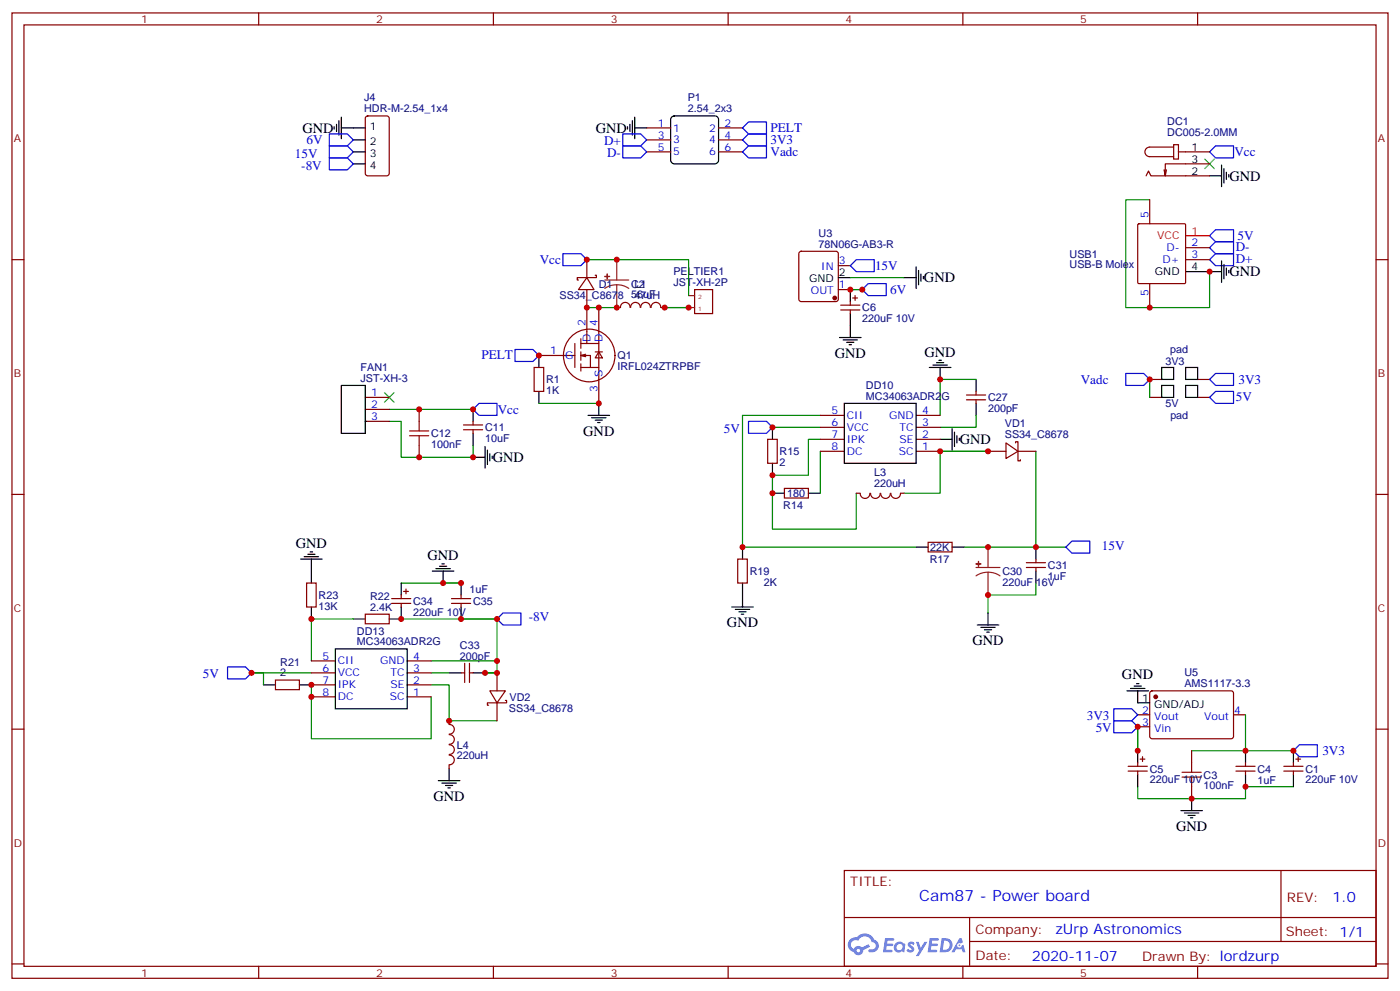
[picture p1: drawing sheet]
<svg xmlns="http://www.w3.org/2000/svg" width="412mm" height="292mm" viewBox="0 0 412 292" stroke-linecap="round" stroke-linejoin="round" font-family="sans-serif">
<g fill="none" stroke="#870000" stroke-width=".35">
<path d="M3.5 3.8h405.4v284.3h-405.4zM7.1 7.3h398.2v277.3h-398.2zM76.2 3.8v3.5M145.3 3.8v3.5M214.5 3.8v3.5M283.6 3.8v3.5M352.8 3.8v3.5M3.5 76.5h3.6M405.3 76.5h3.6M3.5 145.6h3.6M405.3 145.6h3.6M3.5 214.8h3.6"/>
<path d="M405.3 214.8h3.6M248.7 256.4h156.6v28.2h-156.6zM377.3 256.4v20.9M248.7 270.2h156.5M285.6 277.3h119.6M285.6 270.2v14.2M3.5 283.9h3.6M76.2 284.6v3.5M145.3 284.6v3.5M214.5 284.6v3.5M283.6 284.6v3.5M352.8 284.6v3.5"/>
<path d="M405.3 283.9h3.6"/>
</g>
<g fill="#5487ff">
<path d="M267.7 277.6a1.22 1.22 0 0 1 1.7 .2l-.4 .6a.47 .47 0 0 0-.3-.4 .47 .47 0 0 0-.5 .2l.1 .2a1.14 1.14 0 0 1 .8 1.8 1.14 1.14 0 0 1-1.9 0l-.2-.2 .5-.6 .7 .5a.29 .29 0 0 0 .3-.3 .29 .29 0 0 0-.2-.3 1.04 1.04 0 0 1-.6-1.7z"/>
<path d="M260.7 276.3h2.4l.3 .2-.2 .5-1.8 .1-.1 .8h1.5l.3 .4-.3 .4h-1.6l-.2 1.1h1.7l.2 .3-.2 .3-2.6 .1z"/>
<path d="M273.8 276.3h2.4l.3 .2-.1 .5-1.8 .1-.2 .8h1.6l.3 .4-.4 .4h-1.6l-.1 1.1h1.7l.2 .3-.2 .3-2.6 .1z"/>
<path d="M282.6 276.3h.7l.3 1.3-.6 .3a.69 .69 0 0 0-1 .3 .69 .69 0 0 0 .4 .9 .69 .69 0 0 0 .9-.6l.5-.2 .6 2.2h-.8l-.2-.9h-1.8l-.5 .9h-.8z"/>
<path d="M269.8 277.4h.8l.6 1.8 1.1-1.8h.9l-2.6 4.2h-.8l.9-1.5z"/>
<path d="M277.4 276.3l-.6 4.2h1.3a2.11 2.11 0 0 0 2.5-2.1 2.11 2.11 0 0 0-2.5-2.1zM278.1 277.1a1.39 1.39 0 0 1 1.7 1.4 1.39 1.39 0 0 1-1.8 1.3h-.3z"/>
<path d="M263.7 277.9a1.54 1.54 0 0 0-.1 2.2 1.54 1.54 0 0 0 2.2 .1l.6 .3 .3-2.3-.2-.3h-.4a1.49 1.49 0 0 0-2.4 0zM264 278.9a.94 .94 0 0 1 1.8 0 .94 .94 0 0 1-1.8 0z"/>
<path d="M250.4 276.7a2.18 2.18 0 0 0 1.1 3.7 1.44 1.44 0 0 0 1.6 .9 1.44 1.44 0 0 0 1.2-1.4l2-1.1-.5-.7-1.9 1a1.47 1.47 0 0 0-2.4 .4 1.39 1.39 0 0 1-.7-1.9 1.39 1.39 0 0 1 2-.5 2.12 2.12 0 0 1 2.2-1.3 2.12 2.12 0 0 1 1.9 1.7 1.14 1.14 0 0 1 1.1 1.4 1.14 1.14 0 0 1-1.7 .7 .43 .43 0 0 0-.5 .4 .43 .43 0 0 0 .4 .5 1.98 1.98 0 0 0 2.5-1.2 1.98 1.98 0 0 0-1.2-2.6 3.1 3.1 0 0 0-5.3-.6l-.9 .1zM252.3 280a.55 .55 0 0 1 1.1 0 .55 .55 0 0 1-1.1 0z"/>
<circle cx="282.6" cy="278.4" r=".26"/>
</g>
<g fill="none" stroke="#000" stroke-width=".35">
<path d="M98.4 37.3v.7M99.1 36.6v2.1M99.8 35.6v4.2M100.5 37.7h7.1M100.5 34.5v6.4M184.9 37.3v.7M185.6 36.6v2.1M186.3 35.6v4.2M187 37.7h3.5M187 34.5v6.4M197.8 34.6l.8-.5h12l.6 .3 .5 .8v12l-.3 .6-.8 .5h-12l-.6-.3-.4-.8v-12zM104.1 41.2h3.5"/>
<path d="M104.1 44.7h3.5M104.1 48.3h3.5M356.3 51.8h3.5M359.8 48.6v6.4M360.5 49.7v4.2M361.2 50.7v2.1M361.9 51.4v.7M269.9 78.6v6.3M270.6 79.7v4.2M359.8 76.8v6.4M360.5 77.9v4.2M361.2 79v2.1"/>
<path d="M361.9 79.7v.7M246.9 81.8h3.6M247.3 99.4h6.3M250.5 85.3v3.5M250.5 92.4v7M266.3 81.8h3.6M271.3 80.7v2.1M272 81.4v.7M349.2 80h10.6M100.5 113.5h7.1v14.1h-7.1zM158.7 104.7v3.5M158.7 115.3v3.5"/>
<path d="M176.4 118.8v3.5M248.4 100.1h4.2M248.7 118.8h21.2v17.7h-21.2zM249.4 100.8h2.1M250.1 101.5h.7M273.8 108.2h6.3M274.8 107.5h4.2M275.9 106.8h2.1M276.6 106.1h.7M276.9 108.2v3.6M287.5 111.8v3.5M287.5 118.8v3.5"/>
<path d="M342.2 108.2h3.5v3.6h-3.5zM342.2 113.5h3.5v3.6h-3.5zM349.2 108.2h3.6v3.6h-3.6zM349.2 113.5h3.6v3.6h-3.6zM139.3 120.6v3.5M139.3 127.6v3.6M139.3 134.7h3.6M142.9 131.5v6.4M143.6 132.6v4.2M144.3 133.6v2.1M145 134.3v.7M173.2 122.3h6.4"/>
<path d="M174.3 123h4.2M175.3 123.8h2.1M176 124.5h.7M227.5 125.9v3.5M227.5 136.5v3.5M276.9 129.4h3.6M280.5 126.2v6.4M281.2 127.3v4.2M281.9 128.3v2.2M282.6 129v.8M227.5 145.3h3.6M238.1 145.3h3.6"/>
<path d="M88.5 164.7h6.4M89.6 164h4.2M90.7 163.3h2.1M91.4 162.6h.7M91.7 164.7v7M91.7 178.8v3.5M118.2 178.8v3.5h-3.5M118.2 171.7v3.6M127.4 168.2h6.3M128.4 167.5h4.2M129.5 166.8h2.1M130.2 166.1h.7"/>
<path d="M130.5 168.2v3.5M135.8 171.7v3.6M135.8 178.8v3.5M215.5 178.8h6.4M216.6 179.5h4.2M218.7 161.1v3.6M218.7 171.7v7.1M269.9 161.1h3.5M280.5 161.1h3.5M305.2 161.1v3.6M305.2 168.2v3.5M98.8 191.1h21.1v17.7h-21.1z"/>
<path d="M104.1 182.3h3.5M132.3 198.2h3.5M139.3 198.2h3.6M217.7 180.2h2.1M218.4 180.9h.7M287.9 184.1h6.3M288.9 184.8h4.3M290 185.5h2.1M290.7 186.2h.7M291 180.6v3.5M77.6 201.7h3.5M88.2 201.7h3.5"/>
<path d="M332 203.5h6.3M333 202.8h4.3M334.1 202.1h2.1M334.8 201.4h.7M335.1 203.5v3.5h3.6M129.1 229.9h6.4M130.2 230.6h4.2M131.2 231.4h2.1M131.9 232.1h.7M132.3 226.4v3.5M335.1 221.1v3.5M335.1 228.2v3.5"/>
<path d="M347.8 238.8h6.4M348.9 239.5h4.2M351 235.2v3.6M366.9 221.1v3.5M366.9 228.2v3.5M381 221.1v3.5M381 228.2v3.5M350 240.2h2.1M350.7 240.9h.7"/>
</g>
<g fill="none" stroke="#870000" stroke-width=".35">
<path d="M107.8 34.4l.5-.3h5.6l.7 .5 .1 16.5-.5 .6-5.9 .1-.6-.5-.1-16.4zM190.5 37.7h7.1M211.7 37.7h7M190.5 44.7h7.1M190.5 41.2h7.1M211.7 44.7h7M211.7 41.2h7M337.6 51.8l.7-1.4 .7 1.4h17.3M338.7 58.8v7.1M343.6 50l-.3 1.8M345.7 42.6h1.4v4.2h-1.4zM345.7 43.3h-7a1.41 1.41 0 0 0-1.4 1.4 1.41 1.41 0 0 0 1.4 1.4h7"/>
<path d="M347.1 44.7h9.2M356.3 48.3h-13v3.5l-.4-1.8M172.9 76.5v5.3M235.5 74.2l.5-.2h10.2l.5 .2 .2 .5v13.4l-.2 .5-.5 .2h-10.2l-.5-.2-.2-.5v-13.4zM246.9 78.2h3.6M335.2 66.1l.3-.2h13.4l.3 .2v17.1l-.1 .3h-13.6l-.3-.2zM349.2 76.5h7.1M349.2 73h7.1M168.6 98.8a7.6 7.6 0 0 1 10.5 .7 7.6 7.6 0 0 1 0 10.5 7.6 7.6 0 0 1-10.5 .6 7.9 7.9 0 0 1 0-11.8zM171.1 99.8v2.8M172.9 81.8l2.1 3.5h-4.6zM172.9 81.8h-2.9v.7h.4"/>
<path d="M172.9 85.3v15.9M175.3 81.1h.4v.7h-2.8M176.4 90.6v28.2M181.7 90.6h1M182.8 90.6a1.41 1.41 0 0 1 1.4-1.5 1.41 1.41 0 0 1 1.4 1.5M185.8 90.6a1.41 1.41 0 0 1 1.4-1.5 1.41 1.41 0 0 1 1.4 1.5M188.8 90.6a1.41 1.41 0 0 1 1.4-1.5 1.41 1.41 0 0 1 1.4 1.5M191.8 90.6a1.41 1.41 0 0 1 1.4-1.5 1.41 1.41 0 0 1 1.4 1.5M194.7 90.6h1.1M204.6 85.3h5.3v7.1h-5.3zM246.9 85.3h3.6M247.6 89.9h5.7"/>
<path d="M247.6 91.3h5.7M250.5 88.8v1.1M250.5 91.3v1.1M251.2 87.8h1.4M251.9 87.1v1.4M338.7 83.5v7.1M107.6 117.1h7.1M157.3 108.2h2.9v7.1h-2.9zM158.7 104.7h7.1M166.2 104.7h3.1M169.3 101.2v7M171.1 103.6v2.5"/>
<path d="M171.1 107.2v2.1M171.1 101.2h5.3M171.1 108.2h5.3M172.5 105.1l-1.4-.4h2.8v3.5M172.5 104.4l-1.4 .3M175.3 103.6h2.1M176.4 103.6l1 1.8h-2.1zM284.7 117.8h5.6M284.7 116.3h5.6M287.5 115.3v1M287.5 117.8v1M338.7 117.1h3.5"/>
<path d="M338.7 111.8h3.5M352.8 117.1h3.5M352.8 111.8h3.5M107.6 120.6h7.1M107.6 124.1h7.1M123.5 120.6v3.5M123.5 131.2v3.5M136.5 125.2h5.7M136.5 126.6h5.7M139.3 124.1v1.1M139.3 126.6v1M226.1 129.4h2.9v7.1h-2.9z"/>
<path d="M241.7 132.9h7M241.7 129.4h7M241.7 125.9h7M241.7 122.3h7M269.9 132.9h7M269.9 129.4h7M269.9 125.9h7M269.9 122.3h7M291 132.9h5.3M296.3 130.5l3.6 2.4-3.6 2.1zM299.2 130.5v-.4h.7v2.8M299.9 132.9v2.8h.7v-.3"/>
<path d="M299.9 132.9h5.3M231.1 143.9h7v2.8h-7zM252.2 145.3h1.1M253.4 145.3a1.41 1.41 0 0 0 1.4 1.5 1.41 1.41 0 0 0 1.4-1.5M256.5 145.3a1.41 1.41 0 0 0 1.4 1.5 1.41 1.41 0 0 0 1.4-1.5M259.4 145.3a1.41 1.41 0 0 0 1.4 1.5 1.41 1.41 0 0 0 1.5-1.5M266.3 145.3h-1.1a1.41 1.41 0 0 1-1.4 1.5 1.41 1.41 0 0 1-1.4-1.5M273.4 159.7h7.1v2.9h-7.1zM90.3 171.7h2.8v7.1h-2.8zM115.4 176.3h5.6M115.4 177.7h5.6M118.2 175.3v1"/>
<path d="M118.2 177.7v1.1M118.9 174.2h1.4M119.6 173.5v1.4M133 176.3h5.6M133 177.7h5.6M135.8 175.3v1M135.8 177.7v1.1M217.3 164.7h2.8v7h-2.8zM302.3 167.1h5.7M302.3 165.7h5.7M305.2 164.7v1M305.2 167.1v1.1"/>
<path d="M91.7 198.2h7.1M91.7 194.7h7.1M107.6 180.9h7.1v2.8h-7.1zM119.9 198.2h7.1M119.9 194.7h7.1M135.8 198.2h1.1M136.9 195.4v5.6M138.3 195.4v5.6M138.3 198.2h1M146.4 198.2v5.3M81.1 200.3h7.1v2.8h-7.1zM91.7 205.2h7.1"/>
<path d="M91.7 201.7h7.1M119.9 205.2h7.1M119.9 201.7h7.1M132.3 212.3v1.1M132.3 213.4a1.41 1.41 0 0 1 1.5 1.4 1.41 1.41 0 0 1-1.5 1.4M132.3 216.4a1.41 1.41 0 0 1 1.5 1.4 1.41 1.41 0 0 1-1.5 1.4M132.3 219.4a1.41 1.41 0 0 1 1.5 1.4 1.41 1.41 0 0 1-1.5 1.4M144.3 203.5h4.6l-2.5 3.5zM146.4 207h-2.8v.7h.3M146.4 207v5.3M148.9 206.3h.3v.7h-2.8M335.1 210.5h3.6"/>
<path d="M335.1 214.1h3.6M338.9 203.7l.5-.2h23.5l.5 .7-.1 13-.6 .4-23.6-.1-.4-.6v-12.7zM363.4 210.5h3.5M132.3 225.4v1M132.3 222.4a1.41 1.41 0 0 1 1.5 1.4 1.41 1.41 0 0 1-1.5 1.4M332.3 225.7h5.7M332.3 227.1h5.7M335.1 224.6v1.1M335.1 227.1v1.1M335.8 223.6h1.5M336.5 222.9v1.4M351 221.1v3.5"/>
<path d="M351 231.7v3.5M364.1 225.7h5.6M364.1 227.1h5.6M366.9 224.6v1.1M366.9 227.1v1.1M378.2 225.7h5.6M378.2 227.1h5.6M381 224.6v1.1M381 227.1v1.1M381.7 223.6h1.4M382.4 222.9v1.4"/>
</g>
<g fill="none" stroke="#008700" stroke-width=".35">
<path d="M338.7 58.8h-7.1v31.8h24.7v-10.6M172.9 76.5h29.9v10.6M172.9 90.6h8.8M195.8 90.6h7M250.5 81.8h15.8M250.5 85.3h3.5M158.7 118.8h17.7M287.5 111.8h-10.6v10.5M338.7 111.8v5.3M114.7 124.1h3.5v10.6h21.1v-3.5M114.7 120.6h24.6M227.5 125.9h14.2"/>
<path d="M241.7 122.3h-23v38.8h51.2M241.7 129.4h-3.6v10.6h-10.6v15.9h24.7v-10.6M241.7 132.9v12.4M276.9 132.9h14.1h-14.1v12.4h-10.6M287.5 122.3v3.6h-10.6M305.2 132.9v28.2h8.8M118.2 171.7h17.6M284 161.1h21.2M305.2 171.7v3.6h-14.2v5.3M91.7 198.2h-17.6h3.5v3.5M104.1 182.3h-12.4v12.4M118.2 182.3h28.2v12.4h-19.4"/>
<path d="M127 198.2h5.3M135.8 182.3h10.6M146.4 194.7v3.5h-3.5h3.5M91.7 201.7v15.9h35.3v-12.4M127 201.7h5.3v10.6h14.1M335.1 214.1v7M366.9 210.5v10.6M335.1 231.7v3.5h31.8v-3.5h14.1M351 221.1h30"/>
</g>
<path d="M181.7 76.5v6M178.2 82.5h7M181.7 83.9l1.8 .2 1.7 .8M181.7 83.9l-1.9 .2-1.6 .8M181.7 83.9v6.7M202.8 90.6h1.8M202.8 87.1h1.8M287.5 167.1h7.1M291 168.6l1.9 .2 1.7 .8M291 168.6l-1.8 .2-1.7 .8M291 161.1v6M291 168.6v6.7" fill="none" stroke="#8c2424" stroke-width=".35"/>
<g fill="#8c2424" stroke="#8c2424" stroke-width=".35">
<path d="M178.2 81.4l1.4 .1z"/>
<path d="M178.9 80.7v1.4z"/>
<path d="M287.5 166.1h1.4z"/>
<path d="M288.2 165.4l.1 1.4z"/>
</g>
<path d="M120.6 128.3h5.7M120.6 126.9h5.7M123.5 124.1v2.8M123.5 128.3v2.9M348.2 228.9h5.6M348.2 227.5h5.6M351 224.6v2.9M351 228.9v2.8" fill="none" stroke="#a10000" stroke-width=".35"/>
<path d="M354.9 46.8l2.8 2.9M357.7 46.8l-2.8 2.9M113.2 115.6l2.9 2.9M116.1 115.6l-2.9 2.9" fill="none" stroke="#3c3" stroke-width=".35"/>
<g fill="none" stroke="#00f" stroke-width=".35">
<path d="M97 39.4h5.3l1.8 1.8-1.8 1.8h-5.3zM183.4 39.4h5.3l1.8 1.8-1.8 1.8h-5.3zM218.7 37.7l1.8-1.8h5.3v3.5h-5.3zM97 43h5.3l1.8 1.7-1.8 1.8h-5.3zM97 46.5h5.3l1.8 1.8-1.8 1.7h-5.3zM183.4 43h5.3l1.8 1.7-1.8 1.8h-5.3zM218.7 44.7l1.8-1.7h5.3v3.5h-5.3zM218.7 41.2l1.8-1.8h5.3v3.6h-5.3zM358.1 43h5.3v3.5h-5.3l-1.8-1.8zM165.8 74.7h5.3l1.8 1.8-1.8 1.7h-5.3zM250.5 78.2l1.7-1.7h5.3v3.5h-5.3zM356.3 73l1.8-1.8h5.3v3.5h-5.3z"/>
<path d="M358.1 74.7h5.3v3.5h-5.3l-1.8-1.7zM358.1 67.7h5.3v3.5h-5.3l-1.8-1.8zM254 85.3l1.8-1.8h5.3v3.6h-5.3zM151.7 102.9h5.3l1.7 1.8-1.7 1.8h-5.3zM331.6 110h5.3l1.8 1.8-1.8 1.7h-5.3zM356.3 111.8l1.8-1.8h5.3v3.5h-5.3zM358.1 115.3h5.3v3.5h-5.3l-1.8-1.7zM139.3 120.6l1.8-1.8h5.3v3.5h-5.3zM220.5 124.1h5.3l1.7 1.8-1.7 1.7h-5.3zM314 161.1l1.7-1.7h5.3v3.5h-5.3zM67 196.4h5.3l1.8 1.8-1.8 1.8h-5.3zM146.4 182.3l1.8-1.7h5.3v3.5h-5.3z"/>
<path d="M328.1 208.8h5.3l1.7 1.7-1.7 1.8h-5.3zM328.1 212.3h5.3l1.7 1.8-1.7 1.7h-5.3zM381 221.1l1.8-1.7h5.3v3.5h-5.3z"/>
</g>
<circle cx="107.6" cy="124.1" r=".18" fill="#000"/>
<g fill="#870000" stroke="#870000" stroke-width=".35">
<circle cx="245.9" cy="87.8" r=".53"/>
<circle cx="340.4" cy="205.2" r=".53"/>
</g>
<path d="M349.2 69.4h7.1" fill="none" stroke="#f00" stroke-width=".35"/>
<g fill="#c00">
<circle cx="195.8" cy="90.6" r=".88"/>
<circle cx="181.7" cy="90.6" r=".88"/>
<circle cx="176.4" cy="90.6" r=".88"/>
<circle cx="172.9" cy="90.6" r=".88"/>
<circle cx="91.7" cy="201.7" r=".88"/>
<circle cx="142.9" cy="198.2" r=".88"/>
<circle cx="146.4" cy="198.2" r=".88"/>
<circle cx="202.8" cy="90.6" r=".88"/>
<circle cx="181.7" cy="76.5" r=".88"/>
<circle cx="123.5" cy="120.6" r=".88"/>
<circle cx="123.5" cy="134.7" r=".88"/>
<circle cx="91.7" cy="182.3" r=".88"/>
<circle cx="118.2" cy="182.3" r=".88"/>
<circle cx="227.5" cy="140" r=".88"/>
<circle cx="227.5" cy="125.9" r=".88"/>
<circle cx="276.9" cy="111.8" r=".88"/>
<circle cx="291" cy="161.1" r=".88"/>
<circle cx="305.2" cy="161.1" r=".88"/>
<circle cx="291" cy="175.3" r=".88"/>
<circle cx="218.7" cy="161.1" r=".88"/>
<circle cx="227.5" cy="145.3" r=".88"/>
<circle cx="132.3" cy="212.3" r=".88"/>
<circle cx="146.4" cy="194.7" r=".88"/>
<circle cx="135.8" cy="171.7" r=".88"/>
<circle cx="135.8" cy="182.3" r=".88"/>
<circle cx="146.4" cy="182.3" r=".88"/>
<circle cx="74.1" cy="198.2" r=".88"/>
<circle cx="276.9" cy="132.9" r=".88"/>
<circle cx="130.5" cy="171.7" r=".88"/>
<circle cx="91.7" cy="205.2" r=".88"/>
<circle cx="139.3" cy="134.7" r=".88"/>
<circle cx="139.3" cy="120.6" r=".88"/>
<circle cx="172.9" cy="76.5" r=".88"/>
<circle cx="158.8" cy="104.7" r=".88"/>
<circle cx="176.4" cy="118.8" r=".88"/>
<circle cx="291" cy="132.9" r=".88"/>
<circle cx="338.7" cy="90.6" r=".88"/>
<circle cx="356.3" cy="80" r=".88"/>
<circle cx="338.7" cy="111.8" r=".88"/>
<circle cx="351" cy="235.2" r=".88"/>
<circle cx="366.9" cy="231.7" r=".88"/>
<circle cx="366.9" cy="221.1" r=".88"/>
<circle cx="335.1" cy="214.1" r=".88"/>
<circle cx="335.1" cy="221.1" r=".88"/>
<circle cx="381" cy="221.1" r=".88"/>
<circle cx="250.5" cy="85.3" r=".88"/>
<circle cx="254" cy="85.3" r=".88"/>
</g>
<text font-size="4.6" fill="#00f" x="270.8" y="265.4">Cam87 - Power board</text>
<g font-size="4.2">
<text x="89.1" y="39.1">GND</text>
<text x="175.5" y="39.1">GND</text>
<text x="362.1" y="53.2">GND</text>
<text x="272.2" y="83.2">GND</text>
<text x="362.1" y="81.4">GND</text>
<text x="245.9" y="105.4">GND</text>
<text x="272.3" y="105.1">GND</text>
<text x="171.8" y="128.3">GND</text>
<text x="282.8" y="130.8">GND</text>
<text x="145.2" y="136.1">GND</text>
<text x="87.1" y="161.5">GND</text>
<text x="125.9" y="165">GND</text>
<text x="214.1" y="184.8">GND</text>
<text x="286.5" y="190.1">GND</text>
<text x="330.5" y="200.1">GND</text>
<text x="127.7" y="235.9">GND</text>
<text x="346.4" y="244.8">GND</text>
</g>
<g font-size="4.2" fill="#00f">
<text x="392.5" y="265.7">1.0</text>
<text x="310.9" y="275.2">zUrp Astronomics</text>
<text x="304" y="283">2020-11-07</text>
</g>
<g font-size="3.9" fill="#00f">
<text x="227" y="39">PELT</text>
<text x="86.9" y="46.4">15V</text>
<text x="90.3" y="42.4">6V</text>
<text x="178" y="42.8">D+</text>
<text x="178.8" y="46.3">D-</text>
<text x="227" y="46">Vadc</text>
<text x="227" y="42.5">3V3</text>
<text x="363.6" y="46">Vcc</text>
<text x="88.7" y="50">-8V</text>
<text x="364.6" y="70.7">5V</text>
<text x="159" y="77.7">Vcc</text>
<text x="364" y="77.3">D+</text>
<text x="364" y="73.8">D-</text>
<text x="257.8" y="79.5">15V</text>
<text x="262.2" y="86.5">6V</text>
<text x="141.8" y="105.9">PELT</text>
<text x="318.4" y="113.1">Vadc</text>
<text x="364.8" y="113">3V3</text>
<text x="364" y="118.1">5V</text>
<text x="146.6" y="121.8">Vcc</text>
<text x="213.2" y="127.5">5V</text>
<text x="324.6" y="161.9">15V</text>
<text x="155.8" y="183">-8V</text>
<text x="59.8" y="199.8">5V</text>
<text x="320.1" y="211.9">3V3</text>
<text x="322.8" y="215.7">5V</text>
<text x="389.5" y="222.3">3V3</text>
</g>
<g font-size="3.9" fill="#800">
<text x="250.5" y="261">TITLE:</text>
<text x="379.1" y="265.7">REV:</text>
<text x="287.4" y="275.2">Company:</text>
<text x="378.7" y="275.8">Sheet: 1/1</text>
<text x="287.4" y="282.9">Date:</text>
<text x="336.4" y="282.9">Drawn By: lordzurp</text>
</g>
<g font-size="3.2" fill="#800">
<text x="41.6" y="6.8">1</text>
<text x="110.8" y="6.8">2</text>
<text x="179.9" y="6.8">3</text>
<text x="249.1" y="6.8">4</text>
<text x="318.2" y="6.8">5</text>
<text x="4.1" y="41.9">A</text>
<text x="405.9" y="41.9">A</text>
<text x="4.1" y="111.1">B</text>
<text x="405.9" y="111.1">B</text>
<text x="4.1" y="180.2">C</text>
<text x="405.9" y="180.2">C</text>
<text x="4.1" y="249.3">D</text>
<text x="405.9" y="249.3">D</text>
<text x="41.6" y="287.6">1</text>
<text x="110.8" y="287.6">2</text>
<text x="179.9" y="287.6">3</text>
<text x="249.1" y="287.6">4</text>
<text x="318.2" y="287.6">5</text>
</g>
<g font-size="3.2" fill="#000080">
<text x="107.3" y="29.9">J4</text>
<text x="202.6" y="29.7">P1</text>
<text x="107.3" y="33.1">HDR-M-2.54_1x4</text>
<text x="202.6" y="32.9">2.54_2x3</text>
<text x="343.8" y="40">DC005-2.0MM</text>
<text x="343.8" y="36.8">DC1</text>
<text x="241.1" y="69.7">U3</text>
<text x="241.1" y="73">78N06G-AB3-R</text>
<text x="315.1" y="75.9">USB1</text>
<text x="198.4" y="81.1">PELTIER1</text>
<text x="315.1" y="79">USB-B Molex</text>
<text x="164.8" y="88.1">SS34_C8678</text>
<text x="176.4" y="84.7">D1</text>
<text x="185.9" y="87.8">56uF</text>
<text x="185.9" y="84.7">C2</text>
<text x="186.9" y="88">47uH</text>
<text x="186.9" y="84.8">L1</text>
<text x="198.4" y="84.2">JST-XH-2P</text>
<text x="254" y="94.9">220uF 10V</text>
<text x="254" y="91.7">C6</text>
<text x="181.9" y="105.9">Q1</text>
<text x="343.3" y="107.6">3V3</text>
<text x="344.7" y="104.1">pad</text>
<text x="106.2" y="112.5">JST-XH-3</text>
<text x="106.2" y="109.3">FAN1</text>
<text x="160.9" y="112.9">R1</text>
<text x="181.9" y="109">IRFL024ZTRPBF</text>
<text x="160.9" y="116.1">1K</text>
<text x="255.1" y="117.8">MC34063ADR2G</text>
<text x="255.1" y="114.6">DD10</text>
<text x="291" y="118.2">C27</text>
<text x="343.3" y="120">5V</text>
<text x="291" y="121.4">200pF</text>
<text x="296" y="125.9">VD1</text>
<text x="344.7" y="123.5">pad</text>
<text x="127" y="131.9">100nF</text>
<text x="127" y="128.8">C12</text>
<text x="142.9" y="130.2">10uF</text>
<text x="142.9" y="127">C11</text>
<text x="296" y="129">SS34_C8678</text>
<text x="229.7" y="137.2">2</text>
<text x="229.7" y="134.1">R15</text>
<text x="257.5" y="143.5">220uH</text>
<text x="257.5" y="140.3">L3</text>
<text x="230.7" y="149.9">R14</text>
<text x="231.9" y="146.4">180</text>
<text x="273.9" y="165.8">R17</text>
<text x="274" y="162.3">22K</text>
<text x="308.7" y="167.6">C31</text>
<text x="220.8" y="169.3">R19</text>
<text x="225" y="172.5">2K</text>
<text x="295.3" y="172.5">220uF 16V</text>
<text x="295.3" y="169.3">C30</text>
<text x="308.7" y="170.8">1uF</text>
<text x="93.8" y="179.6">13K</text>
<text x="93.8" y="176.4">R23</text>
<text x="109" y="179.8">2.4K</text>
<text x="109" y="176.7">R22</text>
<text x="121.7" y="178.2">C34</text>
<text x="138.3" y="174.6">1uF</text>
<text x="139.3" y="178.2">C35</text>
<text x="121.7" y="181.3">220uF 10V</text>
<text x="105.2" y="190.1">MC34063ADR2G</text>
<text x="105.2" y="186.9">DD13</text>
<text x="135.5" y="191.2">C33</text>
<text x="82.6" y="196.1">R21</text>
<text x="135.5" y="194.3">200pF</text>
<text x="82.6" y="199.2">2</text>
<text x="348.9" y="202.3">AMS1117-3.3</text>
<text x="348.9" y="199.2">U5</text>
<text x="149.9" y="209.6">SS34_C8678</text>
<text x="150.1" y="206.4">VD2</text>
<text x="134.5" y="220.5">L4</text>
<text x="134.5" y="223.7">220uH</text>
<text x="338.7" y="227.6">C5</text>
<text x="370.4" y="227.5">C4</text>
<text x="384.5" y="227.6">C1</text>
<text x="338.7" y="230.7">220uF 10V</text>
<text x="354.5" y="232.5">100nF</text>
<text x="354.5" y="229.4">C3</text>
<text x="370.4" y="230.8">1uF</text>
<text x="384.5" y="230.7">220uF 10V</text>
</g>
<g font-size="3.2">
<text x="108.9" y="38.4">1</text>
<text x="108.9" y="42.6">2</text>
<text x="108.9" y="46.1">3</text>
<text x="351" y="47.9">3</text>
<text x="351" y="44.4">1</text>
<text x="108.9" y="49.7">4</text>
<text x="351" y="51.4">2</text>
<text x="238.4" y="83.2">GND</text>
<text x="247.1" y="81.4">2</text>
<text x="340.2" y="81.1">GND</text>
<text x="351" y="79.7">4</text>
<text x="336.5" y="206.7">1</text>
<text x="340" y="208.4">GND/ADJ</text>
</g>
<g font-size="3.2" fill="#00f">
<text x="193.8" y="37.3">1</text>
<text x="193.8" y="40.9">3</text>
<text x="198.3" y="38.7">1</text>
<text x="208.9" y="38.7">2</text>
<text x="213.4" y="37.3">2</text>
<text x="213.4" y="40.9">4</text>
<text x="193.8" y="44.4">5</text>
<text x="198.3" y="42.3">3</text>
<text x="198.3" y="45.8">5</text>
<text x="208.9" y="42.3">4</text>
<text x="208.9" y="45.8">6</text>
<text x="213.4" y="44.4">6</text>
<text x="338.3" y="64.1" transform="rotate(-90 338.3 64.1)">5</text>
<text x="247.1" y="77.9">3</text>
<text x="342.4" y="77.5">D+</text>
<text x="343.6" y="74">D-</text>
<text x="351" y="76.1">3</text>
<text x="351" y="72.6">2</text>
<text x="241.9" y="79.7">IN</text>
<text x="238.9" y="86.7">OUT</text>
<text x="247.1" y="84.9">1</text>
<text x="338.3" y="87.3" transform="rotate(-90 338.3 87.3)">5</text>
<text x="172.5" y="95.9" transform="rotate(-90 172.5 95.9)">2</text>
<text x="176" y="95.9" transform="rotate(-90 176 95.9)">4</text>
<text x="173.9" y="100.8" transform="rotate(-90 173.9 100.8)">D</text>
<text x="177.4" y="100.8" transform="rotate(-90 177.4 100.8)">D</text>
<text x="162" y="104.4">1</text>
<text x="166.5" y="105.8">G</text>
<text x="177.4" y="111.1" transform="rotate(-90 177.4 111.1)">S</text>
<text x="109.4" y="116.7">1</text>
<text x="176" y="115.5" transform="rotate(-90 176 115.5)">3</text>
<text x="109.4" y="120.2">2</text>
<text x="109.4" y="123.8">3</text>
<text x="244.9" y="122">5</text>
<text x="244.9" y="125.5">6</text>
<text x="249.4" y="123.4">CII</text>
<text x="261.9" y="123.4">GND</text>
<text x="271.6" y="125.5">3</text>
<text x="271.6" y="122">4</text>
<text x="244.9" y="129">7</text>
<text x="249.4" y="126.9">VCC</text>
<text x="249.4" y="130.5">IPK</text>
<text x="265" y="130.5">SE</text>
<text x="265" y="126.9">TC</text>
<text x="271.6" y="129">2</text>
<text x="244.9" y="132.6">8</text>
<text x="249.4" y="134">DC</text>
<text x="264.8" y="134">SC</text>
<text x="271.6" y="132.6">1</text>
<text x="95" y="194.3">5</text>
<text x="95" y="197.8">6</text>
<text x="99.5" y="195.7">CII</text>
<text x="112" y="195.7">GND</text>
<text x="121.7" y="197.8">3</text>
<text x="121.7" y="194.3">4</text>
<text x="95" y="201.4">7</text>
<text x="99.5" y="199.2">VCC</text>
<text x="99.5" y="202.8">IPK</text>
<text x="115.1" y="202.8">SE</text>
<text x="115.1" y="199.2">TC</text>
<text x="121.7" y="201.4">2</text>
<text x="95" y="204.9">8</text>
<text x="99.5" y="206.3">DC</text>
<text x="114.9" y="206.3">SC</text>
<text x="121.7" y="204.9">1</text>
<text x="336.5" y="210.2">2</text>
<text x="336.5" y="213.7">3</text>
<text x="340" y="211.9">Vout</text>
<text x="340" y="215.5">Vin</text>
<text x="354.7" y="211.9">Vout</text>
<text x="363.5" y="210.2">4</text>
</g>
<g font-size="3.2" fill="#f00">
<text x="340.9" y="70.5">VCC</text>
<text x="351" y="69.1">1</text>
</g>
<g font-size="1.8" fill="#8d2323">
<text x="205.7" y="88.1">2</text>
<text x="205.7" y="91.7">1</text>
</g>
</svg>
